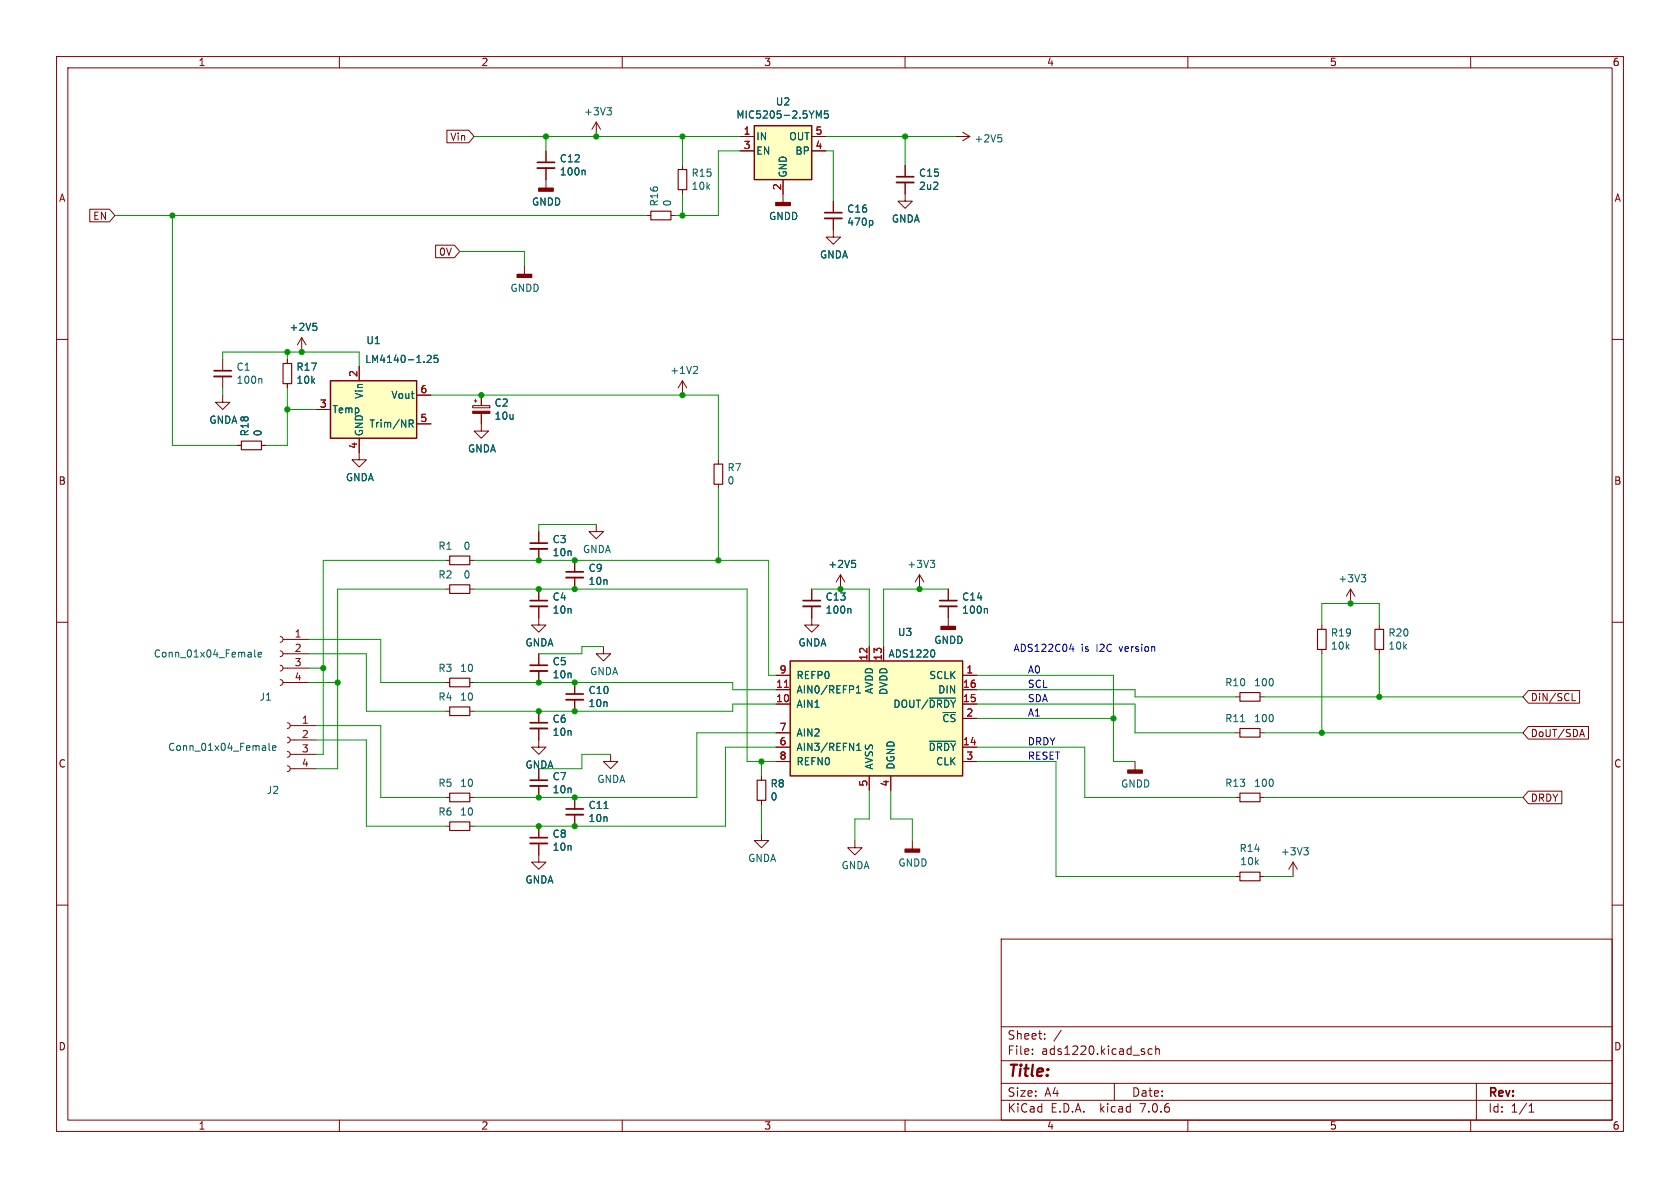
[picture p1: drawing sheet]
<svg xmlns="http://www.w3.org/2000/svg" width="297mm" height="210mm" viewBox="0 0 297 210" stroke-linecap="round" stroke-linejoin="round" font-family="sans-serif">
<g fill="none" stroke="#840000" stroke-width=".18">
<path d="M10 10h277v190h-277zM12 12h273v186h-273zM60 10v2M110 10v2M160 10v2M210 10v2M260 10v2M15.9 37h3.5l.9 1.1-.9 1.1h-3.5zM79 23h3.9l.9 1.1-.9 1.1h-3.9zM96.5 26.7v2M96.5 29.7v3.6M105.4 21.6l-.8 1.3"/>
<path d="M105.4 21.6v2.5M105.4 21.6l.8 1.3M114.3 38.1h.8M118.6 38.1h.8M120.6 29.2v.8M120.6 33.5v.8M130.8 24.1h2.5M130.8 26.7h2.5M138.4 31.8v4M143.5 24.1h2.5M143.5 26.7h2.5M147.3 38.6v3.3h1.3l-1.3 1.3-1.3-1.3h1.3"/>
<path d="M147.3 35.6v2M160 32.3v3.3h1.3l-1.3 1.2-1.3-1.2h1.3M160 29.2v2M168.9 24.1h2.5M170.2 23.4l1.2 .7M171.4 24.1l-1.2 .8M10 60h2M53.3 59.7l-.7 1.3M53.3 59.7v2.5M53.3 59.7l.8 1.3M77 43.3h3.3l1 1.2-1 1.1h-3.3zM92.7 47v1.5"/>
<path d="M285 60h2M39.4 69.9v1.2h1.2l-1.2 1.3-1.3-1.3h1.3M39.4 63.5v2M39.4 66.5v2.1M41.9 78.7h.8M46.2 78.7h.8M50.8 63.5v.8M50.8 67.8v.8M55.9 72.4h2.5M63.5 77.5v3.8h1.3l-1.3 1.3-1.3-1.3h1.3M63.5 64.8v2.5M73.7 74.9h2.5"/>
<path d="M73.7 69.9h2.5M83.6 71.7h3v.4h-3zM83.8 70.9h.5M84.1 70.6v.5M85.1 73.1v3.1h1.3l-1.3 1.3-1.3-1.3h1.3M85.1 69.9v1.8M120.6 67.3v2.6M120.6 67.3l-.7 1.3M120.6 67.3l.8 1.3M78.7 99.1h.8M83.1 99.1h.7M95.2 94v2"/>
<path d="M95.2 97v2.1M101.6 99.1v2M105.4 92.7v1.3h1.3l-1.3 1.3-1.3-1.3h1.3M127 81.3v.7M127 85.6v.8M10 110h2M49.5 117.6l.4 .2 .1 .3-.1 .4-.4 .1M49.5 115.1l.4 .1 .1 .4-.1 .3-.4 .2M49.5 112.5l.4 .2 .1 .3-.1 .4-.4 .1M50 118.1h4.6M50 115.6h4.6M50 113h4.6"/>
<path d="M78.7 104.1h.8M83.1 104.1h.7M95.2 107.2v3.3h1.3l-1.3 1.3-1.2-1.3h1.2M95.2 104.1v2.1M95.2 115.6v2M95.2 118.6v2.1M101.6 102.1v2M106.7 114.3v1.3h1.2l-1.2 1.2-1.3-1.2h1.3M137.2 119.4h2.5M143.5 107.2v3.3h1.3l-1.3 1.3-1.3-1.3h1.3M143.5 104.1v2.1M148.6 101.6l-.8 1.3"/>
<path d="M148.6 101.6v2.5M148.6 101.6l.8 1.3M153.7 114.3v2.5M156.2 114.3v2.5M162.6 101.6l-.8 1.3M162.6 101.6v2.5M162.6 101.6l.7 1.3M167.6 104.1v2.1M167.6 107.2v3.5M170.2 119.4h2.5M233.7 110.5v.8M233.7 114.8v.8"/>
<path d="M238.8 104.1l-.8 1.3M238.8 104.1v2.6M238.8 104.1l.7 1.3M243.8 110.5v.8M243.8 114.8v.8M285 110h2M49.5 120.1l.4 .2 .1 .4-.1 .3-.4 .2M50 120.7h4.6M50.8 135.4l.4 .1 .1 .4-.2 .4-.3 .1M50.8 132.8l.4 .2 .1 .4-.2 .3-.3 .2M50.8 130.3l.4 .2 .1 .3-.2 .4-.3 .1M50.8 127.8l.4 .1 .1 .4-.2 .3-.3 .2"/>
<path d="M51.3 135.9h4.6M51.3 133.4h4.6M51.3 130.8h4.6M51.3 128.3h4.6M78.7 120.7h.8M78.7 125.7h.8M83.1 120.7h.7M83.1 125.7h.7M95.2 128.8v3.3h1.3l-1.3 1.3-1.2-1.3h1.2M95.2 125.7v2.1M95.2 135.9v2M95.2 138.9v2.1"/>
<path d="M101.6 120.7v2M101.6 123.7v2M107.9 133.4v1.2h1.3l-1.3 1.3-1.2-1.3h1.2M134.6 137.2v.7M137.2 124.5h2.5M137.2 121.9h2.5M137.2 132.1h2.5M137.2 134.6h2.5M137.2 129.5h2.5M153.7 137.2v2.5M157.5 137.2v2.5M170.2 124.5h2.5"/>
<path d="M170.2 121.9h2.5M170.2 132.1h2.5M170.2 127h2.5M170.2 134.6h2.5M200.7 134.6v1.5M218.4 129.5h.8M218.4 123.2h.8M222.8 129.5h.7M222.8 123.2h.7M270.2 122.1h9.1v2.2h-9.1l-1-1.1zM270.2 139.9h5.9v2.2h-5.9l-1-1.1zM270.2 128.4h10.6v2.3h-10.6l-1-1.2z"/>
<path d="M277.9 123.9h.6M279.4 129.8h.6M279.7 128.9l.4 1.3M10 160h2M78.7 146.1h.8M78.7 141h.8M83.1 146.1h.7M83.1 141h.7M95.2 149.1v3.3h1.3l-1.3 1.3-1.2-1.3h1.2M95.2 146.1v2M101.6 141v2M101.6 144v2.1"/>
<path d="M134.6 147.3v1.3h1.3l-1.3 1.3-1.3-1.3h1.3M134.6 141.5v.7M151.1 148.6v1.3h1.3l-1.3 1.2-1.2-1.2h1.2M161.3 148.6v1.5M218.4 141h.8M218.4 154.9h.8M222.8 141h.7M222.8 154.9h.7M228.6 152.4l-.8 1.3M228.6 152.4v2.5M228.6 152.4l.8 1.3M285 160h2"/>
<path d="M177 166h108v32h-108zM60 198v2M110 198v2M160 198v2M177 194.5h108M177 191.5h108M177 187.5h108M177 181.5h108M182.5 186.3v.1M182.5 185.5v.1M184.7 183.6v.1M184.7 182.8v.1"/>
<path d="M187.6 182.1l-1.3 2M197 191.5v3M203.7 185.5l-.5-.1-.2 .3v.4l.1 .2h.6M204.3 185.5l.2-.1 .4 .1 .1 .9M204.3 184.9v1.5M210 198v2M260 198v2M261 191.5v6.5M270.3 196.6h.9M270.3 195.5l.4-.4v1.5"/>
</g>
<g fill="none" stroke="#840000" stroke-width=".2">
<path d="M115.1 37.3h3.5v1.6h-3.5zM119.9 30h1.5v3.5h-1.5zM42.7 78h3.5v1.5h-3.5zM50 64.3h1.6v3.5h-1.6zM79.5 98.3h3.6v1.5h-3.6zM126.2 82h1.6v3.6h-1.6zM79.5 119.9h3.6v1.5h-3.6zM79.5 103.4h3.6v1.5h-3.6zM232.9 111.3h1.5v3.5h-1.5zM243.1 111.3h1.5v3.5h-1.5zM79.5 125h3.6v1.5h-3.6zM133.9 137.9h1.5v3.6h-1.5z"/>
<path d="M219.2 128.8h3.6v1.5h-3.6zM219.2 122.4h3.6v1.6h-3.6zM79.5 145.3h3.6v1.5h-3.6zM79.5 140.2h3.6v1.5h-3.6zM219.2 140.2h3.6v1.5h-3.6zM219.2 154.2h3.6v1.5h-3.6z"/>
</g>
<g fill="none" stroke="#840000" stroke-width=".33">
<path d="M95 29.7h3M145.8 38.6h3M158.5 32.3h3M37.8 66.5h3.1M93.7 97h3.1M93.7 107.2h3.1M93.7 118.6h3.1M100.1 102.1h3M142 107.2h3M166.1 107.2h3.1M93.7 128.8h3.1M93.7 138.9h3.1"/>
<path d="M100.1 123.7h3M93.7 149.1h3.1M100.1 144h3"/>
</g>
<g fill="none" stroke="#840000" stroke-width=".3">
<path d="M95 28.7h3M145.8 37.6h3M158.5 31.2h3M37.8 65.5h3.1M93.7 96h3.1M93.7 106.2h3.1M93.7 117.6h3.1M100.1 101.1h3M142 106.2h3M166.1 106.2h3.1M93.7 127.8h3.1M93.7 137.9h3.1"/>
<path d="M100.1 122.7h3M93.7 148.1h3.1M100.1 143h3"/>
</g>
<g fill="none" stroke="#006464" stroke-width=".18">
<path d="M107.3 19h.8l-.4 .5M107.8 19.5l.3 .3v.3l-.3 .2M144.3 19.6l.4 .9 .5-.9v1.3M146.4 19.6h-.6l-.1 .6 .2-.1h.4l.1 .2v.5l-.2 .1-.5-.1M103.3 30.1l.1 .2v.6M154.1 39l.2 .2v.4l-.2 .2M176.4 23.8h.6M176.9 24.3l.2 .2v.3l-.2 .3M55.4 57.1h.6M55.8 57.6l.2 .3v.3l-.2 .2M46.1 66.9l.2 .2v.7M72.3 74.2h.5l.3 .3-.2 .3-.6 .1"/>
<path d="M72.6 74.9l.5 .6M75.5 62.9l.5-.1 .2 .4-.8 .9h.8M77.4 62.8h-.6l-.1 .6 .2-.1 .4 .1 .1 .1v.5l-.2 .1-.5-.1M123.1 64.8l.2 .2v.3l-.8 .7h.8M150.6 99.1h.6M151 99.5l.3 .3v.3l-.3 .2M164.5 99.1h.7l-.4 .4M165 99.5l.2 .3v.3l-.2 .2M45 114.9v1.1l.2 .1M45.6 115.7l.6-.1v-.2l-.4-.1-.2 .2 .1 .6h.5M150.3 107.6l.1 .1v.7M165.1 114.9l.2 .5-.2 .7"/>
<path d="M174.4 107.6l.2 .1v.7M240.7 101.6h.7l-.4 .5M241.2 102.1l.2 .2v.3l-.2 .3M47.6 131.4v1.1l.1 .2M48.2 132.2l.6-.1-.1-.2-.3-.1-.2 .2v.6h.5M151.4 122.5h.7M151.4 121.6l.4-.4v1.3M151.5 132.7h.7M151.5 131.8l.3-.4v1.3M164.3 131h4.6M164.3 123.4h4.6M219.3 127.6h.7"/>
<path d="M106.8 142.9h.7M230.5 149.9h.8l-.4 .4M231 150.3l.3 .3v.3l-.3 .2"/>
</g>
<g fill="#840000" stroke="#840000" stroke-width=".25">
<path d="M95.2 33.3h2.6v.5h-2.6z"/>
<path d="M137.2 35.8h2.5v.5h-2.5z"/>
<path d="M160 150.1h2.6v.5h-2.6z"/>
<path d="M166.4 110.7h2.5v.6h-2.5z"/>
<path d="M199.4 136.1h2.5v.6h-2.5z"/>
<path d="M91.4 48.5h2.6v.5h-2.6z"/>
</g>
<g fill="#ffffc2" stroke="#ffffc2" stroke-width=".18">
<path d="M133.3 22.2h10.2v9.6h-10.2z"/>
<path d="M139.7 116.8h30.5v20.4h-30.5z"/>
<path d="M58.4 67.3h15.3v10.2h-15.3z"/>
</g>
<path d="M133.3 22.2h10.2v9.6h-10.2zM58.4 67.3h15.3v10.2h-15.3zM139.7 116.8h30.5v20.4h-30.5z" fill="none" stroke="#840000" stroke-width=".25"/>
<path d="M138.7 121.5h.7" fill="none" stroke="#a90000" stroke-width=".18"/>
<path d="M83.6 72.7h3v.4h-3z" fill="#840000" stroke="#840000" stroke-width=".18"/>
<path d="M189.1 114.7h.8M189.7 114.3v.9" fill="none" stroke="#0000c2" stroke-width=".18"/>
<g fill="none" stroke="#009600" stroke-width=".18">
<path d="M20.3 38.1h94M30.5 38.1v40.6h11.4M83.8 24.1h47M96.5 24.1v2.6M120.6 24.1v5.1M120.6 34.3v3.8M130.8 26.7h-3.8v11.4h-7.6M146 24.1h22.9M146 26.7h1.3v8.9M160 24.1v5.1M81.3 44.5h11.4v2.5M39.4 63.5v-1.3h24.1v2.6"/>
<path d="M39.4 68.6v1.3M50.8 68.6v10.1h-3.8M50.8 72.4h5.1M50.8 62.2v1.3M76.2 69.9h50.8v11.4M78.7 99.1h-21.6v34.3h-1.2M83.8 99.1h52.1v20.3h1.3M105.4 92.7h-10.2v1.3M127 86.4v12.7M54.6 115.6h10.2v10.1h13.9M54.6 113h12.7v7.7h11.4M54.6 118.1h2.5"/>
<path d="M78.7 104.1h-19v31.8h-3.8M83.8 104.1h48.3v30.5h5.1M106.7 114.3h-3.8v1.3h-7.7M143.5 104.1h10.2v10.2M167.6 104.1h-11.4v10.2M172.7 119.4h24.1v15.2h3.9M233.7 110.5v-3.8h10.1v3.8M233.7 115.6v13.9M243.8 115.6v7.6M54.6 120.7h5.1M55.9 128.3h11.4v12.7h11.4M55.9 130.8h8.9v15.3h13.9"/>
<path d="M83.8 120.7h45.7v1.2h7.7M107.9 133.4h-5v2.5h-7.7M134.6 134.6v2.6M137.2 124.5h-7.7v1.2h-45.7M137.2 132.1h-8.9v14h-44.5M137.2 129.5h-14v11.5h-39.4M153.7 139.7v5.1h-2.6v3.8M157.5 139.7v5.1h3.8v3.8M172.7 121.9h28v1.3h17.7M172.7 124.5h28v5h17.7M172.7 132.1h19.1v8.9h26.6M172.7 134.6h14v20.3h31.7"/>
<path d="M172.7 127h24.1M223.5 129.5h45.7M223.5 123.2h45.7M134.6 142.2v5.1M223.5 141h45.7M223.5 154.9h5.1"/>
</g>
<g fill="#009600" stroke="#009600" stroke-width=".18">
<circle cx="101.6" cy="125.7" r=".46"/>
<circle cx="134.6" cy="134.6" r=".46"/>
<circle cx="105.4" cy="24.1" r=".46"/>
<circle cx="120.6" cy="38.1" r=".46"/>
<circle cx="120.6" cy="24.1" r=".46"/>
<circle cx="50.8" cy="72.4" r=".46"/>
<circle cx="85.1" cy="69.9" r=".46"/>
<circle cx="120.6" cy="69.9" r=".46"/>
<circle cx="30.5" cy="38.1" r=".46"/>
<circle cx="53.3" cy="62.2" r=".46"/>
<circle cx="96.5" cy="24.1" r=".46"/>
<circle cx="50.8" cy="62.2" r=".46"/>
<circle cx="101.6" cy="141" r=".46"/>
<circle cx="95.2" cy="146.1" r=".46"/>
<circle cx="95.2" cy="141" r=".46"/>
<circle cx="101.6" cy="120.7" r=".46"/>
<circle cx="101.6" cy="146.1" r=".46"/>
<circle cx="101.6" cy="99.1" r=".46"/>
<circle cx="95.2" cy="104.1" r=".46"/>
<circle cx="95.2" cy="99.1" r=".46"/>
<circle cx="196.8" cy="127" r=".46"/>
<circle cx="160" cy="24.1" r=".46"/>
<circle cx="148.6" cy="104.1" r=".46"/>
<circle cx="127" cy="99.1" r=".46"/>
<circle cx="101.6" cy="104.1" r=".46"/>
<circle cx="162.6" cy="104.1" r=".46"/>
<circle cx="95.2" cy="120.7" r=".46"/>
<circle cx="95.2" cy="125.7" r=".46"/>
<circle cx="59.7" cy="120.7" r=".46"/>
<circle cx="57.1" cy="118.1" r=".46"/>
<circle cx="233.7" cy="129.5" r=".46"/>
<circle cx="238.8" cy="106.7" r=".46"/>
<circle cx="243.8" cy="123.2" r=".46"/>
</g>
<text font-size="2.8" fill="#840000" x="178" y="190.9">Title:</text>
<g font-size="2.1" fill="#840000">
<text x="178" y="184">Sheet:</text>
<text x="178" y="186.7">File:</text>
<text x="184.1" y="186.7">ads1220.kicad_sch</text>
<text x="178" y="196.9">KiCad</text>
<text x="178" y="194.1">Size:</text>
<text x="184.7" y="194.1">A4</text>
<text x="185.7" y="196.9">E.D.A.</text>
<text x="194.6" y="196.9">kicad</text>
<text x="200" y="194.1">Date:</text>
<text x="201.8" y="196.9">7.0.6</text>
<text x="263" y="194.3">Rev:</text>
<text x="263" y="196.9">Id:</text>
<text x="267.1" y="196.9">1/1</text>
</g>
<g font-size="1.8" fill="#840000">
<text x="35" y="11.9">1</text>
<text x="85" y="11.9">2</text>
<text x="135" y="11.9">3</text>
<text x="185" y="11.9">4</text>
<text x="235" y="11.9">5</text>
<text x="285" y="11.9">6</text>
<text x="79.5" y="25.1">Vin</text>
<text x="10.3" y="35.9">A</text>
<text x="285.3" y="35.9">A</text>
<text x="16.4" y="39.1">EN</text>
<text x="77.5" y="45.4">0V</text>
<text x="10.3" y="85.9">B</text>
<text x="285.3" y="85.9">B</text>
<text x="270.5" y="124.1">DiN/SCL</text>
<text x="270.5" y="130.5">DoUT/SDA</text>
<text x="10.3" y="135.9">C</text>
<text x="285.3" y="135.9">C</text>
<text x="270.5" y="141.9">DRDY</text>
<text x="10.3" y="185.9">D</text>
<text x="285.3" y="185.9">D</text>
<text x="35" y="199.9">1</text>
<text x="85" y="199.9">2</text>
<text x="135" y="199.9">3</text>
<text x="185" y="199.9">4</text>
<text x="235" y="199.9">5</text>
<text x="285" y="199.9">6</text>
</g>
<g font-size="1.8" fill="#006464">
<text x="103.1" y="20.6">+3V3</text>
<text x="130.1" y="21.2">MIC5205-2.5YM5</text>
<text x="137.1" y="18.8">U2</text>
<text x="98.9" y="28.9">C12</text>
<text x="133.6" y="25">IN</text>
<text x="133.6" y="27.5">EN</text>
<text x="139.4" y="25">OUT</text>
<text x="140.5" y="27.5">BP</text>
<text x="172.2" y="25.4">+2V5</text>
<text x="98.9" y="31.2">100n</text>
<text x="122.2" y="33.8">10k</text>
<text x="122.2" y="31.4">R15</text>
<text x="139.3" y="31.5" transform="rotate(-90 139.3 31.5)">GND</text>
<text x="162.4" y="31.4">C15</text>
<text x="162.4" y="33.8">2u2</text>
<text x="93.9" y="36.6">GNDD</text>
<text x="116.5" y="36.6" transform="rotate(-90 116.5 36.6)">R16</text>
<text x="118.8" y="36.6" transform="rotate(-90 118.8 36.6)">0</text>
<text x="135.9" y="39.1">GNDD</text>
<text x="149.7" y="40.1">470p</text>
<text x="149.7" y="37.8">C16</text>
<text x="157.6" y="39.5">GNDA</text>
<text x="144.9" y="45.9">GNDA</text>
<text x="90.1" y="51.8">GNDD</text>
<text x="51.1" y="58.7">+2V5</text>
<text x="41.7" y="65.7">C1</text>
<text x="52.3" y="65.7">R17</text>
<text x="64.5" y="64.4">LM4140-1.25</text>
<text x="64.7" y="61">U1</text>
<text x="41.7" y="68">100n</text>
<text x="52.3" y="68">10k</text>
<text x="64.4" y="70.6" transform="rotate(-90 64.4 70.6)">Vin</text>
<text x="69.1" y="70.7">Vout</text>
<text x="118.4" y="66.3">+1V2</text>
<text x="36.9" y="75.1">GNDA</text>
<text x="44.1" y="77.2" transform="rotate(-90 44.1 77.2)">R18</text>
<text x="46.5" y="77.2" transform="rotate(-90 46.5 77.2)">0</text>
<text x="58.7" y="73.3">Temp</text>
<text x="64.4" y="77.2" transform="rotate(-90 64.4 77.2)">GND</text>
<text x="65.2" y="75.8">Trim/NR</text>
<text x="87.3" y="72.1">C2</text>
<text x="87.3" y="74.4">10u</text>
<text x="82.6" y="80.2">GNDA</text>
<text x="128.5" y="83.5">R7</text>
<text x="61" y="85.3">GNDA</text>
<text x="128.5" y="85.8">0</text>
<text x="77.4" y="97.4">R1</text>
<text x="81.8" y="97.4">0</text>
<text x="97.6" y="96.2">C3</text>
<text x="97.6" y="98.5">10n</text>
<text x="103" y="98">GNDA</text>
<text x="103.9" y="101.3">C9</text>
<text x="146.3" y="100.6">+2V5</text>
<text x="160.3" y="100.6">+3V3</text>
<text x="77.4" y="102.5">R2</text>
<text x="81.8" y="102.5">0</text>
<text x="97.6" y="106.4">C4</text>
<text x="103.9" y="103.6">10n</text>
<text x="145.9" y="106.4">C13</text>
<text x="170" y="106.4">C14</text>
<text x="236.5" y="103.1">+3V3</text>
<text x="97.6" y="108.7">10n</text>
<text x="145.9" y="108.7">100n</text>
<text x="158.6" y="112.6">U3</text>
<text x="170" y="108.7">100n</text>
<text x="235.2" y="112.7">R19</text>
<text x="245.3" y="112.7">R20</text>
<text x="27.1" y="116.4">Conn_01x04_Female</text>
<text x="77.4" y="119">R3</text>
<text x="81.2" y="119">10</text>
<text x="92.8" y="114.5">GNDA</text>
<text x="97.6" y="117.8">C5</text>
<text x="104.2" y="119.6">GNDA</text>
<text x="141.1" y="114.5">GNDA</text>
<text x="157" y="116.4">ADS1220</text>
<text x="165.1" y="114">GNDD</text>
<text x="235.2" y="115">10k</text>
<text x="245.3" y="115">10k</text>
<text x="45.8" y="124.1">J1</text>
<text x="77.4" y="124.1">R4</text>
<text x="81.2" y="124.1">10</text>
<text x="97.6" y="120.1">10n</text>
<text x="103.9" y="122.9">C10</text>
<text x="103.9" y="125.2">10n</text>
<text x="140.7" y="125.3">AIN1</text>
<text x="140.7" y="122.8">AIN0/REFP1</text>
<text x="140.7" y="120.2">REFP0</text>
<text x="154.5" y="122.8" transform="rotate(-90 154.5 122.8)">AVDD</text>
<text x="157.1" y="123" transform="rotate(-90 157.1 123)">DVDD</text>
<text x="157.8" y="125.3">DOUT/~{DRDY}</text>
<text x="164.2" y="120.2">SCLK</text>
<text x="165.8" y="122.8">DIN</text>
<text x="216.5" y="121.5">R10</text>
<text x="221.6" y="121.5">100</text>
<text x="97.6" y="128">C6</text>
<text x="97.6" y="130.3">10n</text>
<text x="140.7" y="130.4">AIN2</text>
<text x="166.5" y="127.9">~{CS}</text>
<text x="216.5" y="127.9">R11</text>
<text x="221.6" y="127.9">100</text>
<text x="29.6" y="132.9">Conn_01x04_Female</text>
<text x="92.8" y="136.1">GNDA</text>
<text x="140.7" y="132.9">AIN3/REFN1</text>
<text x="140.7" y="135.5">REFN0</text>
<text x="154.5" y="136.1" transform="rotate(-90 154.5 136.1)">AVSS</text>
<text x="158.3" y="136.1" transform="rotate(-90 158.3 136.1)">DGND</text>
<text x="164.1" y="132.9">~{DRDY}</text>
<text x="165.4" y="135.5">CLK</text>
<text x="47.1" y="140.6">J2</text>
<text x="77.4" y="139.3">R5</text>
<text x="81.2" y="139.3">10</text>
<text x="97.6" y="138.1">C7</text>
<text x="97.6" y="140.4">10n</text>
<text x="103.9" y="143.2">C11</text>
<text x="105.5" y="138.6">GNDA</text>
<text x="136.1" y="139.4">R8</text>
<text x="136.1" y="141.7">0</text>
<text x="198.1" y="139.4">GNDD</text>
<text x="216.5" y="139.3">R13</text>
<text x="221.6" y="139.3">100</text>
<text x="77.4" y="144.4">R6</text>
<text x="81.2" y="144.4">10</text>
<text x="97.6" y="148.3">C8</text>
<text x="103.9" y="145.5">10n</text>
<text x="97.6" y="150.6">10n</text>
<text x="132.2" y="152.6">GNDA</text>
<text x="148.7" y="153.8">GNDA</text>
<text x="158.7" y="153.4">GNDD</text>
<text x="219" y="150.8">R14</text>
<text x="219.2" y="153.1">10k</text>
<text x="226.3" y="151.4">+3V3</text>
<text x="92.8" y="156.4">GNDA</text>
</g>
<g font-size="1.8" fill="#a90000">
<text x="131.4" y="23.9">1</text>
<text x="144.1" y="23.9">5</text>
<text x="131.4" y="26.4">3</text>
<text x="144.1" y="26.4">4</text>
<text x="138.2" y="33.7" transform="rotate(-90 138.2 33.7)">2</text>
<text x="63.2" y="66.7" transform="rotate(-90 63.2 66.7)">2</text>
<text x="74.2" y="69.6">6</text>
<text x="56.4" y="72.1">3</text>
<text x="74.2" y="74.7">5</text>
<text x="63.2" y="79.4" transform="rotate(-90 63.2 79.4)">4</text>
<text x="52" y="112.8">1</text>
<text x="52" y="115.3">2</text>
<text x="52" y="117.9">3</text>
<text x="137.7" y="119.1">9</text>
<text x="153.4" y="116.9" transform="rotate(-90 153.4 116.9)">12</text>
<text x="156" y="116.9" transform="rotate(-90 156 116.9)">13</text>
<text x="170.7" y="119.1">1</text>
<text x="52" y="120.4">4</text>
<text x="137.1" y="124.2">10</text>
<text x="137.1" y="121.7">11</text>
<text x="170.1" y="124.2">15</text>
<text x="170.1" y="121.7">16</text>
<text x="53.3" y="128">1</text>
<text x="53.3" y="130.6">2</text>
<text x="137.7" y="131.8">6</text>
<text x="137.7" y="129.3">7</text>
<text x="170.1" y="131.8">14</text>
<text x="170.7" y="126.7">2</text>
<text x="53.3" y="133.1">3</text>
<text x="53.3" y="135.6">4</text>
<text x="137.7" y="134.4">8</text>
<text x="170.7" y="134.4">3</text>
<text x="153.4" y="139.1" transform="rotate(-90 153.4 139.1)">5</text>
<text x="157.2" y="139.1" transform="rotate(-90 157.2 139.1)">4</text>
</g>
<g font-size="1.8" fill="#0000c2">
<text x="179.1" y="115.3">ADS122C04</text>
<text x="181.6" y="119.1">A0</text>
<text x="191.1" y="115.3">is</text>
<text x="193.9" y="115.3">I2C</text>
<text x="198.2" y="115.3">version</text>
<text x="181.6" y="121.7">SCL</text>
<text x="181.6" y="124.2">SDA</text>
<text x="181.6" y="126.8">A1</text>
<text x="181.6" y="131.8">DRDY</text>
<text x="181.6" y="134.4">RESET</text>
</g>
</svg>
